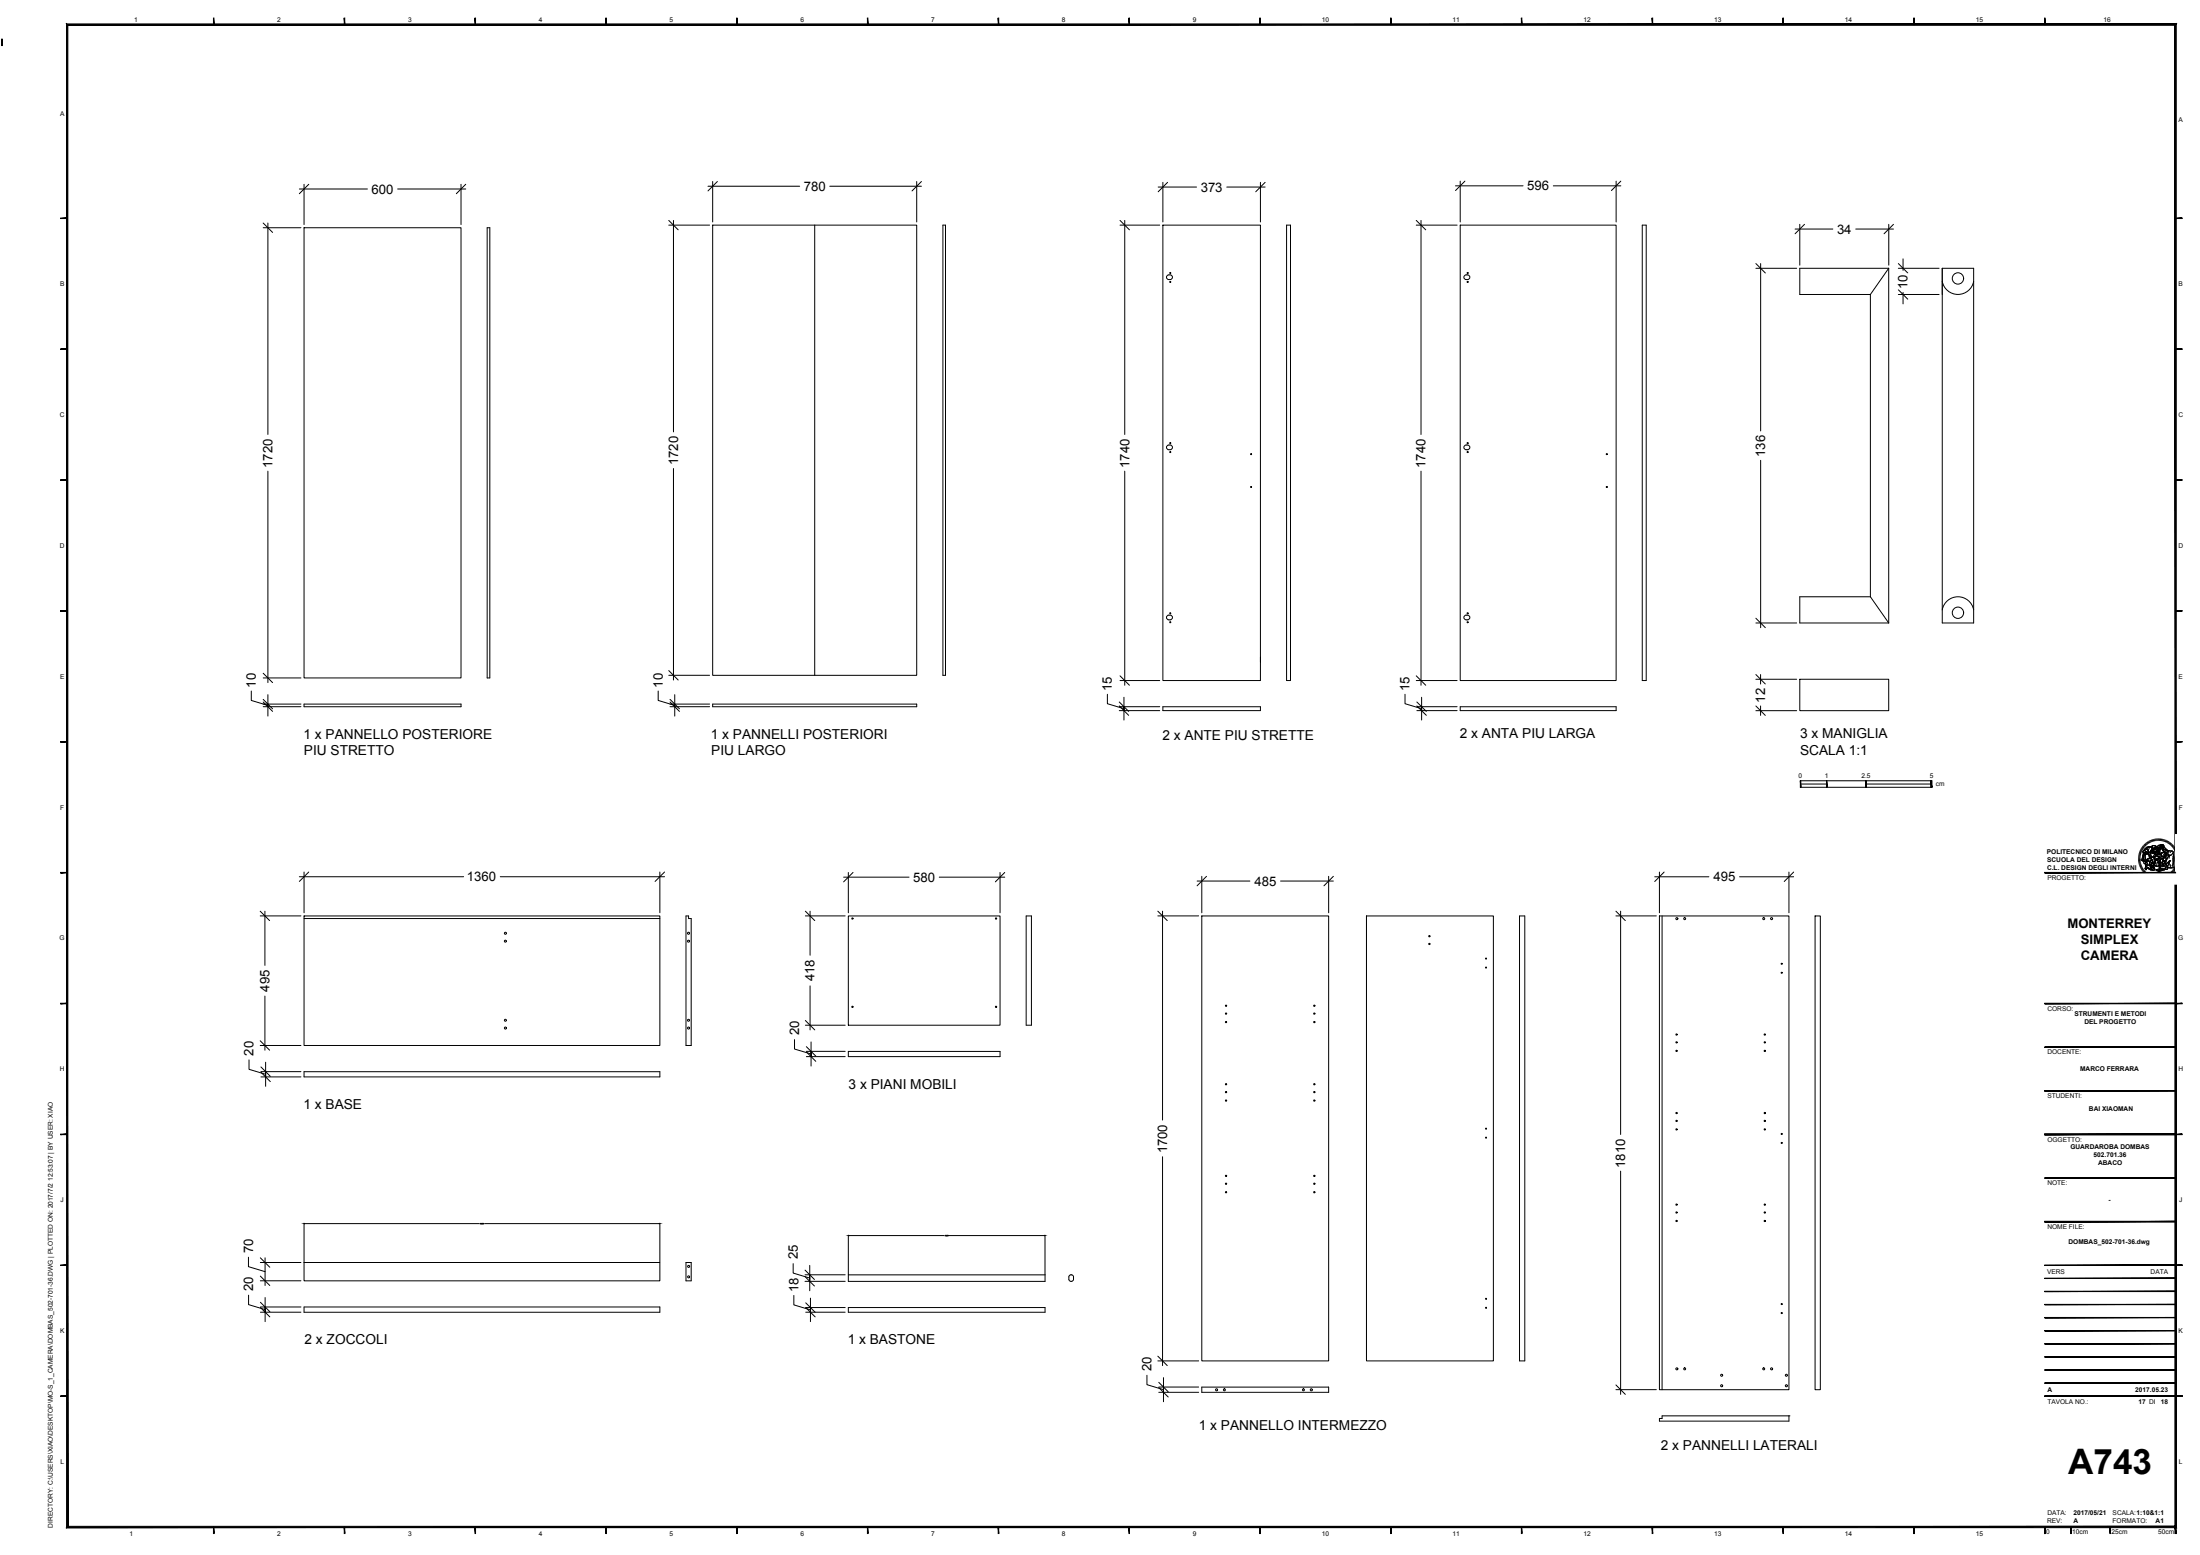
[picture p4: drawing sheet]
<svg xmlns="http://www.w3.org/2000/svg" width="841mm" height="594mm" viewBox="0 0 841 594" stroke-linecap="round" stroke-linejoin="round" font-family="sans-serif">
<!-- layer: A-ELEV-MBE -->
<g fill="none" stroke="#000" stroke-width=".38">
<path d="M116.2 87h60v172h-60zM186.2 87h1v172h-1zM272.4 86h78v172h-78zM311.5 86v172M360.5 86h.9v172h-.9zM444.5 86h37.3v174h-37.3zM491.8 86h1.5v174h-1.5zM558.2 86h59.6v174h-59.6zM627.8 86h1.5v174h-1.5zM446.2 105.3a1.11 1.11 0 0 1 1.6-.2 1.11 1.11 0 0 1 0 1.6 1.11 1.11 0 0 1-1.6-.1l-.3-.7zM559.9 105.3a1.11 1.11 0 0 1 1.6-.2 1.11 1.11 0 0 1 0 1.6 1.11 1.11 0 0 1-1.6-.1l-.3-.7zM715 112.5v115.5"/>
<path d="M722 102.5h-34v10h27M722 102.5v135.5M722 102.5l-7 10M742.5 107.5a6.1 6.1 0 0 0 6 5 6.1 6.1 0 0 0 6-5M742.5 102.5h12v135.5h-12zM446.2 170.3a1.11 1.11 0 0 1 1.6-.2 1.11 1.11 0 0 1 0 1.6 1.11 1.11 0 0 1-1.6-.1l-.3-.7zM559.9 170.3a1.11 1.11 0 0 1 1.6-.2 1.11 1.11 0 0 1 0 1.6 1.11 1.11 0 0 1-1.6-.1l-.3-.7zM446.2 235.3a1.11 1.11 0 0 1 1.6-.2 1.11 1.11 0 0 1 0 1.6 1.11 1.11 0 0 1-1.6-.2l-.3-.6zM559.9 235.3a1.11 1.11 0 0 1 1.6-.2 1.11 1.11 0 0 1 0 1.6 1.11 1.11 0 0 1-1.6-.2l-.3-.6zM715 228h-27v10h34M715 228l7 10M742.5 233a6.1 6.1 0 0 1 6-5 6.1 6.1 0 0 1 6 5"/>
<path d="M481.8 251v2M688 259.5h34v12h-34zM116.2 269h60v1h-60zM272.4 269h78v1h-78zM444.5 270h37.3v1.5h-37.3zM558.2 270h59.6v1.5h-59.6zM116.2 349.9h136.1v49.5h-136.1zM116.2 350.9h136.1M262.2 349.9h1v1h1v48.5h-2zM324.3 349.9h58v41.8h-58zM392.3 349.9h2v41.8h-2zM459.4 349.9h48.5v170h-48.5z"/>
<path d="M522.4 349.9h48.5v170h-48.5zM580.9 349.9h2v170h-2zM634.4 349.9h49.5v181h-49.5zM635.4 349.9v181M693.9 349.9h2v181h-2zM116.2 409.4h136.1v2h-136.1zM324.3 401.7h58v2h-58zM116.2 482.3h136.1v7h-136.1zM116.2 499.3h136.1v2h-136.1zM262.2 482.3h2v7h-2zM324.3 499.5h75.2v1.8h-75.2zM324.3 487.1h75.2v2.4h-75.2z"/>
<path d="M408.8 487.3l.8-.3 .6 .3 .2 1.4a.89 .89 0 0 1-.9 .9 .89 .89 0 0 1-.9-.9zM459.4 529.9h48.5v2h-48.5zM634.4 541.9h1v-1h48.5v2h-49.5zM683.9 540.9h.1"/>
<circle cx="447.4" cy="107.7" r=".2"/>
<circle cx="447.4" cy="104.3" r=".2"/>
<circle cx="561" cy="107.7" r=".2"/>
<circle cx="561" cy="104.3" r=".2"/>
<circle cx="748.5" cy="106.4" r="2.17"/>
<circle cx="447.4" cy="169.3" r=".2"/>
<circle cx="447.4" cy="172.7" r=".2"/>
<circle cx="478.3" cy="173.5" r=".2"/>
<circle cx="561" cy="169.3" r=".2"/>
<circle cx="561" cy="172.7" r=".2"/>
<circle cx="614.2" cy="173.5" r=".2"/>
<circle cx="478.3" cy="186.1" r=".2"/>
<circle cx="614.2" cy="186.1" r=".2"/>
<circle cx="447.4" cy="234.3" r=".2"/>
<circle cx="447.4" cy="237.7" r=".2"/>
<circle cx="561" cy="234.3" r=".2"/>
<circle cx="561" cy="237.7" r=".2"/>
<circle cx="748.5" cy="234.1" r="2.17"/>
<circle cx="193.2" cy="359.6" r=".38"/>
<circle cx="193.2" cy="356.5" r=".39"/>
<circle cx="263.2" cy="359.6" r=".38"/>
<circle cx="263.2" cy="356.5" r=".39"/>
<circle cx="325.9" cy="350.9" r=".24"/>
<circle cx="380.8" cy="350.9" r=".24"/>
<circle cx="546.4" cy="357.7" r=".24"/>
<circle cx="641" cy="351" r=".39"/>
<circle cx="644" cy="351" r=".37"/>
<circle cx="674.2" cy="351" r=".38"/>
<circle cx="677.2" cy="351" r=".39"/>
<circle cx="546.4" cy="360.6" r=".24"/>
<circle cx="568.1" cy="366.2" r=".2"/>
<circle cx="568.1" cy="369.7" r=".2"/>
<circle cx="681.1" cy="368.2" r=".2"/>
<circle cx="681.1" cy="371.6" r=".2"/>
<circle cx="193.2" cy="389.8" r=".38"/>
<circle cx="193.2" cy="392.8" r=".39"/>
<circle cx="263.2" cy="389.8" r=".38"/>
<circle cx="263.2" cy="392.8" r=".39"/>
<circle cx="325.9" cy="384.7" r=".24"/>
<circle cx="380.8" cy="384.7" r=".24"/>
<circle cx="468.7" cy="390.5" r=".24"/>
<circle cx="468.7" cy="384.2" r=".24"/>
<circle cx="468.7" cy="387.2" r=".24"/>
<circle cx="502.4" cy="387.2" r=".24"/>
<circle cx="502.4" cy="384.2" r=".24"/>
<circle cx="502.4" cy="390.5" r=".24"/>
<circle cx="640.9" cy="398.2" r=".24"/>
<circle cx="640.9" cy="395.2" r=".24"/>
<circle cx="674.6" cy="395.2" r=".24"/>
<circle cx="674.6" cy="398.2" r=".24"/>
<circle cx="468.7" cy="417.2" r=".24"/>
<circle cx="468.7" cy="414.2" r=".24"/>
<circle cx="502.4" cy="417.2" r=".24"/>
<circle cx="502.4" cy="414.2" r=".24"/>
<circle cx="640.9" cy="401.5" r=".24"/>
<circle cx="674.6" cy="401.5" r=".24"/>
<circle cx="468.7" cy="420.5" r=".24"/>
<circle cx="502.4" cy="420.5" r=".24"/>
<circle cx="568.1" cy="431.2" r=".2"/>
<circle cx="568.1" cy="434.6" r=".2"/>
<circle cx="640.9" cy="425.2" r=".24"/>
<circle cx="640.9" cy="428.2" r=".24"/>
<circle cx="640.9" cy="431.5" r=".24"/>
<circle cx="674.6" cy="428.2" r=".24"/>
<circle cx="674.6" cy="431.5" r=".24"/>
<circle cx="674.6" cy="425.2" r=".24"/>
<circle cx="681.1" cy="433.2" r=".2"/>
<circle cx="681.1" cy="436.6" r=".2"/>
<circle cx="468.7" cy="449.2" r=".24"/>
<circle cx="468.7" cy="452.2" r=".24"/>
<circle cx="468.7" cy="455.5" r=".24"/>
<circle cx="502.4" cy="449.2" r=".24"/>
<circle cx="502.4" cy="452.2" r=".24"/>
<circle cx="502.4" cy="455.5" r=".24"/>
<circle cx="640.9" cy="460.2" r=".24"/>
<circle cx="640.9" cy="466.5" r=".24"/>
<circle cx="640.9" cy="463.2" r=".24"/>
<circle cx="674.6" cy="460.2" r=".24"/>
<circle cx="674.6" cy="463.2" r=".24"/>
<circle cx="674.6" cy="466.5" r=".24"/>
<circle cx="263.2" cy="483.8" r=".39"/>
<circle cx="263.2" cy="487.8" r=".39"/>
<circle cx="568.1" cy="499.6" r=".2"/>
<circle cx="568.1" cy="496.2" r=".2"/>
<circle cx="681.1" cy="498.2" r=".2"/>
<circle cx="681.1" cy="501.6" r=".2"/>
<circle cx="465.1" cy="531" r=".39"/>
<circle cx="468.1" cy="531" r=".37"/>
<circle cx="498.3" cy="531" r=".38"/>
<circle cx="501.3" cy="531" r=".39"/>
<circle cx="641" cy="523" r=".39"/>
<circle cx="644" cy="523" r=".37"/>
<circle cx="658.2" cy="529.4" r=".39"/>
<circle cx="658.2" cy="525.4" r=".39"/>
<circle cx="674.2" cy="523" r=".38"/>
<circle cx="677.2" cy="523" r=".39"/>
<circle cx="682.9" cy="529.4" r=".39"/>
<circle cx="682.9" cy="525.4" r=".39"/>
</g>
<!-- layer: G-ANNO-TTLB -->
<g fill="#000" stroke="#000" stroke-width=".38">
<path d="M.7 14.9l.1 2.5zM.7 14.9l.1 2.5z"/>
<path d="M25.4 9.2l.5 573.9v-573.4zM25.4 9.2l.5 573.9-.5 .5zM25.9 583.1l-.5 .5 806-.5zM25.4 583.6l806-.5 .5 .5zM831.4 9.7v573.4l.5 .5zM831.4 9.7l.5-.5v574.4zM25.9 9.7h805.5l.5-.5zM25.4 9.2h806.5l-806 .5z"/>
<path d="M81.6 6.9l.2 2.5zM81.6 6.9l.2 2.5z"/>
<path d="M131.6 6.9l.2 2.5zM131.6 6.9l.2 2.5z"/>
<path d="M181.6 6.9l.2 2.5zM181.6 6.9l.2 2.5z"/>
<path d="M231.6 6.9l.2 2.5zM231.6 6.9l.2 2.5z"/>
<path d="M281.6 6.9l.2 2.5zM281.6 6.9l.2 2.5z"/>
<path d="M331.6 6.9l.2 2.5zM331.6 6.9l.2 2.5z"/>
<path d="M381.6 6.9l.2 2.5zM381.6 6.9l.2 2.5z"/>
<path d="M431.6 6.9l.2 2.5zM431.6 6.9l.2 2.5z"/>
<path d="M481.6 6.9l.2 2.5zM481.6 6.9l.2 2.5z"/>
<path d="M531.6 6.9l.2 2.5zM531.6 6.9l.2 2.5z"/>
<path d="M581.6 6.9l.2 2.5zM581.6 6.9l.2 2.5z"/>
<path d="M631.6 6.9l.2 2.5zM631.6 6.9l.2 2.5z"/>
<path d="M681.6 6.9l.2 2.5zM681.6 6.9l.2 2.5z"/>
<path d="M731.6 6.9l.2 2.5zM731.6 6.9l.2 2.5z"/>
<path d="M781.6 6.9l.2 2.5zM781.6 6.9l.2 2.5z"/>
<path d="M23.2 83.5l2.5-.2zM23.2 83.3h2.5z"/>
<path d="M831.7 83.5l2.5-.2zM831.7 83.3h2.5z"/>
<path d="M23.2 133.5l2.5-.2zM23.2 133.3h2.5z"/>
<path d="M831.7 133.5l2.5-.2zM831.7 133.3h2.5z"/>
<path d="M23.2 183.5l2.5-.2zM23.2 183.3h2.5z"/>
<path d="M831.7 183.5l2.5-.2zM831.7 183.3h2.5z"/>
<path d="M23.2 233.5l2.5-.2zM23.2 233.3h2.5z"/>
<path d="M831.7 233.5l2.5-.2zM831.7 233.3h2.5z"/>
<path d="M23.2 283.5l2.5-.2zM23.2 283.3h2.5z"/>
<path d="M698.2 298.3l.2 2.5zM698.2 298.3l.2 2.5z"/>
<path d="M713.2 298.3l.2 2.5zM713.2 298.3l.2 2.5z"/>
<path d="M738.1 298.3l.5 2.5v-2.5zM738.1 298.3l.5 2.5h-.5z"/>
<path d="M831.7 283.5l2.5-.2zM831.7 283.3h2.5z"/>
<path d="M688.2 298.3l.2 2.5zM688.2 298.3l.2 2.5z"/>
<path d="M23.2 333.5l2.5-.2zM23.2 333.3h2.5z"/>
<path d="M781.7 333.5l50-.2zM781.7 333.3h50z"/>
<path d="M831.7 333.5l2.5-.2zM831.7 333.3h2.5z"/>
<path d="M23.2 383.5l2.5-.2zM23.2 383.3h2.5z"/>
<path d="M781.7 383.5l50-.2zM781.7 383.3h50z"/>
<path d="M831.7 383.5l2.5-.2zM831.7 383.3h2.5z"/>
<path d="M781.7 416.6h50zM781.7 416.8l50-.2z"/>
<path d="M781.7 400.1l50-.1zM781.7 400h50z"/>
<path d="M781.7 416.8l50-.2zM781.7 416.6h50z"/>
<path d="M23.2 433.5l2.5-.2zM23.2 433.3h2.5z"/>
<path d="M781.7 433.3h50zM781.7 433.5l50-.2z"/>
<path d="M781.7 433.3h50zM781.7 433.5l50-.2z"/>
<path d="M781.7 433.3h50zM781.7 433.5l50-.2z"/>
<path d="M781.7 433.3h50zM781.7 433.5l50-.2z"/>
<path d="M831.7 433.5l2.5-.2zM831.7 433.3h2.5z"/>
<path d="M781.7 450h50zM781.7 450.1l50-.1z"/>
<path d="M781.7 466.6h50zM781.7 466.8l50-.2z"/>
<path d="M781.7 466.6h50zM781.7 466.8l50-.2z"/>
<path d="M23.2 483.5l2.5-.2zM23.2 483.3h2.5z"/>
<path d="M781.7 498.3h50zM781.7 498.4l50-.1z"/>
<path d="M781.7 493.3h50zM781.7 493.4l50-.1z"/>
<path d="M781.7 488.3h50zM781.7 488.4l50-.1z"/>
<path d="M781.7 483.3h50zM781.7 483.5l50-.2z"/>
<path d="M831.7 483.5l2.5-.2zM831.7 483.3h2.5z"/>
<path d="M831.7 483.5l2.5-.2zM831.7 483.3h2.5z"/>
<path d="M781.7 518.3h50zM781.7 518.4l50-.1z"/>
<path d="M781.7 513.3h50zM781.7 513.4l50-.1z"/>
<path d="M781.7 508.3h50zM781.7 508.5l50-.2z"/>
<path d="M781.7 503.3h50zM781.7 503.5l50-.2z"/>
<path d="M23.2 533.5l2.5-.2zM23.2 533.3h2.5z"/>
<path d="M781.7 533.3h50zM781.7 533.5l50-.2z"/>
<path d="M781.7 533.3h50zM781.7 533.5l50-.2z"/>
<path d="M781.7 528.3h50zM781.7 528.5l50-.2z"/>
<path d="M781.7 523.3h50zM781.7 523.4l50-.1z"/>
<path d="M831.7 533.5l2.5-.2zM831.7 533.3h2.5z"/>
<path d="M831.7 533.5l2.5-.2zM831.7 533.3h2.5z"/>
<path d="M831.7 533.5l2.5-.2zM831.7 533.3h2.5z"/>
<path d="M831.7 533.5l2.5-.2zM831.7 533.3h2.5z"/>
<path d="M81.6 583.4l.2 2.5zM81.6 583.4l.2 2.5z"/>
<path d="M131.6 583.4l.2 2.5zM131.6 583.4l.2 2.5z"/>
<path d="M181.6 583.4l.2 2.5zM181.6 583.4l.2 2.5z"/>
<path d="M231.6 583.4l.2 2.5zM231.6 583.4l.2 2.5z"/>
<path d="M281.6 583.4l.2 2.5zM281.6 583.4l.2 2.5z"/>
<path d="M331.6 583.4l.2 2.5zM331.6 583.4l.2 2.5z"/>
<path d="M381.6 583.4l.2 2.5zM381.6 583.4l.2 2.5z"/>
<path d="M431.6 583.4l.2 2.5zM431.6 583.4l.2 2.5z"/>
<path d="M481.6 583.4l.2 2.5zM481.6 583.4l.2 2.5z"/>
<path d="M531.6 583.4l.2 2.5zM531.6 583.4l.2 2.5z"/>
<path d="M581.6 583.4l.2 2.5zM581.6 583.4l.2 2.5z"/>
<path d="M631.6 583.4l.2 2.5zM631.6 583.4l.2 2.5z"/>
<path d="M681.6 583.4l.2 2.5zM681.6 583.4l.2 2.5z"/>
<path d="M717.2 583.3h60zM717.2 583.5l60-.2z"/>
<path d="M731.6 583.4l.2 2.5zM731.6 583.4l.2 2.5z"/>
<path d="M781.6 583.4l.2 2.5zM781.6 583.4l.2 2.5z"/>
<path d="M781.6 583.4l.2 2.5zM781.6 583.4l.2 2.5z"/>
<path d="M791.6 583.4l.2 2.5zM791.6 583.4l.2 2.5z"/>
<path d="M806.6 583.4l.2 2.5zM806.6 583.4l.2 2.5z"/>
<path d="M831.5 583.4l.4 2.5v-2.5zM831.5 583.4l.4 2.5h-.4z"/>
</g>
<!-- layer: A-ANNO-DIMS -->
<g fill="none" stroke="#000" stroke-width=".38">
<path d="M114.4 72.2h26.1M116.2 70.4v15.4M152 72.2h26M176.2 70.4v15.4M270.6 71.1h35.1M272.4 69.3v15.5M317.2 71.1h35M350.4 69.3v15.5M442.8 71.5h14.6M444.5 69.7v15.1M469 71.5h14.6M481.8 69.7v15.1"/>
<path d="M556.4 71h25.8M558.2 69.2v15.6M593.8 71h25.8M617.8 69.2v15.6M100.6 87h14.4M102.4 85.2v80.8M255.7 86h15.6M257.5 84.2v80.8M428.2 86h15.1M430 84.2v81.8M541.4 86h15.6M543.2 84.2v81.8"/>
<path d="M686.2 87.5h14.5M688 85.7v15.6M709.4 87.5h14.4M722 85.7v15.6M727.5 98.9v4.4M671.2 102.5h15.6M673.1 100.7v63.9M725.7 102.5h15.6M725.7 112.5h15.6M727.5 111.7v4.4M257.5 179v80.8M673.1 175.9v63.9"/>
<path d="M102.4 180v80.8M430 180v81.8M543.2 180v81.8M671.2 238h15.6M100.6 259h14.4M255.7 258h15.6M428.2 260h15.1M541.4 260h15.6M671.2 259.5h15.6M673 257.7v3.6M96.1 264v3.6l6.3 1.9M100.6 269h14.4"/>
<path d="M100.6 270h14.4M102.4 269v1v-1M102.4 265.4v3.6M102.4 270v3.6M251.6 264v3.6l6.3 1.9M256.1 269h15.2M256.1 270h15.2M257.9 269v1v-1M257.9 265.4v3.6M257.9 270v3.6M423.3 265.2v3.6l6.4 1.9M427.9 270h15.4"/>
<path d="M427.9 271.5h15.4M429.7 270v1.5v-1.5M429.7 266.4v3.6M429.7 271.5v3.6M537.1 265.2v3.6l6.4 1.9M541.6 270h15.4M541.6 271.5h15.4M543.5 270v1.5v-1.5M543.5 266.4v3.6M543.5 271.5v3.6M671.2 271.5h15.6M673 269.7v3.6"/>
<path d="M114.4 334.9h62.8M116.2 333.1v15.6M191.2 334.9h62.8M252.3 333.1v15.6M322.5 335.1h25M324.3 333.3v15.4M359.1 335.1h25M382.3 333.3v15.4M457.6 336.6h20.2M459.4 334.8v13.9M489.5 336.6h20.2M507.9 334.8v13.9"/>
<path d="M632.6 335h20.7M634.4 333.2v15.5M665 335h20.7M683.9 333.2v15.5M99.5 349.9h15.5M101.3 348.1v20.7M307.9 349.9h15.2M309.7 348.1v16.8M442.6 349.9h15.6M444.4 348.1v79.8M617.7 349.9h15.5M619.5 348.1v85.3"/>
<path d="M309.7 376.6v16.9M99.5 399.4h15.5M101.3 380.5v20.7M303.7 397.2v3.6l6.4 1.9M307.9 391.7h15.2M310.1 398.1v3.6M95.2 404.9v3.6l6.3 1.9M99.7 409.4h15.3M99.7 411.4h15.3M101.5 409.4v2v-2M101.5 405.8v3.6M101.5 411.4v3.6"/>
<path d="M308.3 401.7h14.8M308.3 403.7h14.8M310.1 401.7v2v-2M310.1 403.7v3.6M444.4 441.9v79.8M619.5 447.4v85.3M95 480.3v3.6l6.3 1.9M95 494.8v3.6l6.4 1.9M99.5 482.3h15.5M99.5 489.3h15.5M99.6 499.3h15.4M101.3 480.5v10.6"/>
<path d="M101.4 499.3v2v-2M101.4 495.7v3.6M303.2 482.8v3.6l6.3 1.9M303.5 494.9v3.6l6.3 1.9M307.7 487h15.4M307.7 489.5h15.4M308 499.5h15.1M309.5 487v2.5v-2.5M309.5 483.4v3.6M309.5 489.5v3.6M309.8 499.5v1.8v-1.8M309.8 495.9v3.6"/>
<path d="M99.6 501.3h15.4M101.4 501.3v3.6M308 501.3h15.1M309.8 501.3v3.6M442.6 519.9h15.6M438.5 525.4v3.6l6.3 1.9M443 529.9h15.2M443 531.9h15.2M444.8 529.9v2v-2M444.8 526.3v3.6M444.8 531.9v3.6M617.7 530.9h15.5"/>
</g>
<!-- layer: 0 -->
<g fill="none" stroke="#000" stroke-width=".38">
<path d="M118 70.4l-3.6 3.6M178 70.4l-3.6 3.6M274.2 69.3l-3.6 3.6M352.2 69.3l-3.6 3.6M446.3 69.7l-3.5 3.6M483.6 69.7l-3.6 3.6M560 69.2l-3.6 3.6M619.6 69.2l-3.6 3.6M100.6 85.2l3.6 3.6M255.7 84.2l3.6 3.6M428.2 84.2l3.6 3.6M541.4 84.2l3.6 3.6"/>
<path d="M689.8 85.7l-3.6 3.6M723.8 85.7l-3.6 3.6M671.2 100.7l3.7 3.6M725.7 110.7l3.6 3.6M725.7 100.7l3.6 3.6M671.2 236.2l3.7 3.6M100.6 257.2l3.6 3.6M255.7 256.2l3.6 3.6M428.2 258.2l3.6 3.6M541.4 258.2l3.6 3.6M671.2 257.7l3.6 3.6M100.6 267.2l3.6 3.6"/>
<path d="M100.6 268.2l3.6 3.6M256.1 267.2l3.6 3.6M256.1 268.2l3.6 3.6M427.9 268.2l3.6 3.6M427.9 269.7l3.6 3.6M541.6 268.2l3.7 3.6M541.6 269.7l3.7 3.6M671.2 269.7l3.6 3.6M118 333.1l-3.6 3.6M254 333.1l-3.6 3.6M326.1 333.3l-3.6 3.6M384.1 333.3l-3.6 3.6"/>
<path d="M461.2 334.8l-3.6 3.6M509.7 334.8l-3.6 3.6M636.2 333.2l-3.6 3.6M685.7 333.2l-3.6 3.6M99.5 348.1l3.6 3.6M307.9 348.1l3.6 3.6M442.6 348.1l3.6 3.6M617.7 348.1l3.6 3.6M99.5 397.6l3.6 3.6M307.9 389.9l3.6 3.6M308.3 399.9l3.6 3.6M99.7 407.6l3.6 3.6"/>
<path d="M99.7 409.6l3.6 3.6M308.3 401.9l3.6 3.6M99.5 480.5l3.6 3.6M99.5 487.5l3.6 3.6M99.6 497.5l3.6 3.6M99.6 499.5l3.6 3.6M307.7 485.2l3.6 3.6M307.7 487.7l3.6 3.6M308 497.7l3.6 3.6M308 499.5l3.6 3.6M442.6 518.1l3.6 3.6M443 528.1l3.6 3.6"/>
<path d="M443 530.1l3.6 3.6M617.7 529.1l3.6 3.6"/>
</g>
<!-- layer: A-ANNO-DIMS -->
<g fill="#fff" stroke="#fff" stroke-width=".38">
<path d="M141.9 70v4.4l8.7-4.4zM141.9 74.4l8.7-4.4v4.4z"/>
<path d="M100.2 167.4v11.2h4.4zM100.2 167.4h4.4v11.2z"/>
<path d="M93.9 257v5.6h4.4zM93.9 257h4.4v5.6z"/>
<path d="M307.1 69v4.3l8.7-4.3zM307.1 73.3l8.7-4.3v4.3z"/>
<path d="M255.3 166.4v11.2h4.4zM255.3 166.4h4.4v11.2z"/>
<path d="M249.4 257v5.6h4.4zM249.4 257h4.4v5.6z"/>
<path d="M458.9 69.3v4.4l8.6-4.4zM458.9 73.7l8.6-4.4v4.4z"/>
<path d="M427.8 167.4v11.2h4.4zM427.8 167.4h4.4v11.2z"/>
<path d="M654.7 332.8v4.4l8.9-4.4zM654.7 337.2l8.9-4.4v4.4z"/>
<path d="M617.3 434.9v11.1h4.4zM617.3 434.9h4.4v11.1z"/>
<path d="M178.7 332.7v4.4l11.1-4.4zM178.7 337.1l11.1-4.4v4.4z"/>
<path d="M99.1 370.3v8.8h4.4zM99.1 370.3h4.4v8.8z"/>
<path d="M93 397.6v5.9h4.4zM93 397.6h4.4v5.9z"/>
<path d="M92.8 487.5v5.9h4.4zM92.8 487.5h4.4v5.9z"/>
<path d="M92.8 473v5.9h4.4zM92.8 473h4.4v5.9z"/>
<path d="M349 332.9v4.4l8.6-4.4zM349 337.3l8.6-4.4v4.4z"/>
<path d="M307.5 366.4v8.8h4.4zM307.5 366.4h4.4v8.8z"/>
<path d="M301.5 389.8v5.9h4.4zM301.5 389.8h4.4v5.9z"/>
<path d="M301 475.4v5.9h4.4zM301 475.4h4.4v5.9z"/>
<path d="M301.3 487.9v5.6h4.4zM301.3 487.9h4.4v5.6z"/>
<path d="M479.3 334.4v4.4l8.8-4.4zM479.3 338.8l8.8-4.4v4.4z"/>
<path d="M442.2 429.4v11.1h4.4zM442.2 429.4h4.4v11.1z"/>
<path d="M436.3 518v6h4.3zM436.3 518h4.3v6z"/>
<path d="M421.1 258.2v5.6h4.4zM421.1 258.2h4.4v5.6z"/>
<path d="M583.7 68.8v4.4l8.7-4.4zM583.7 73.2l8.7-4.4v4.4z"/>
<path d="M541 167.4v11.2h4.4zM541 167.4h4.4v11.2z"/>
<path d="M534.9 258.2v5.6h4.4zM534.9 258.2h4.4v5.6z"/>
<path d="M702.1 85.3v4.4l5.9-4.4zM702.1 89.7l5.9-4.4v4.4z"/>
<path d="M670.9 166.1v8.3h4.3zM670.9 166.1h4.3v8.3z"/>
<path d="M670.9 262.8v5.5h4.3zM670.9 262.8h4.3v5.5z"/>
<path d="M725.3 104.7v5.6h4.4zM725.3 104.7h4.4v5.6z"/>
</g>
<!-- layer: A-SECT-MCUT -->
<g fill="none" stroke="#000" stroke-width=".38">
<path d="M116.2 467.3v15M116.4 467.5h67.1M183.6 467.4v.2M183.7 467.4v.1M184 467.4l-.1 .1M184.2 467.6h.1M185 467.5h67.1M252.3 467.3v15M324.3 471.9v15.1M324.5 472h36.7M361.3 472v.2M361.6 472l-.2 .1"/>
<path d="M361.6 472l.1 .2M361.8 472.1h.1M362.6 472h36.7M399.5 471.9v15.1"/>
<circle cx="184.1" cy="467.5" r=".08"/>
<circle cx="184.4" cy="467.5" r=".08"/>
<circle cx="184.5" cy="467.5" r=".08"/>
<circle cx="184.7" cy="467.5" r=".08"/>
<circle cx="184.9" cy="467.5" r=".08"/>
<circle cx="361.9" cy="472" r=".08"/>
<circle cx="362.1" cy="472" r=".08"/>
<circle cx="362.3" cy="472" r=".08"/>
<circle cx="362.5" cy="472" r=".08"/>
</g>
<path d="M116.2 467.5h.2zM252.1 467.5h.2z" fill="#000" stroke="#000" stroke-width=".38"/>
<g fill="#fff" stroke="#fff" stroke-width=".38">
<path d="M183.5 467.4v.2l1.4-.2zM183.5 467.6l1.4-.2v.2z"/>
<path d="M361.3 471.9v.3l1.2-.3zM361.3 472.2l1.2-.3v.3z"/>
</g>
<!-- layer: G-ANNO-LOGO -->
<g fill="none" stroke="#000" stroke-width=".38">
<path d="M817.5 327.7l.6 .1M817.5 328.1h.6M817.5 327.3l.7 .1M817.5 327l.7 .1M817.6 326.7l.7 .1M817.7 326.3l.6 .2M817.8 326l.6 .1M817.9 325.6l.6 .2M818 325.3l.6 .2M818.1 324.9l.7 .3M818.1 328.4h-.6M818.2 328.7l-.7 .1"/>
<path d="M818.2 329l-.7 .1M818.2 329.4l-.6 .1M818.3 324.6l.6 .3M818.3 329.7l-.6 .1M818.4 330l-.7 .2M818.5 324.3l.6 .3M818.5 330.3l-.7 .2M818.6 330.6l-.6 .3M818.6 324l.6 .4M818.7 330.9l-.6 .3M818.8 328.8l.4 .1M818.8 323.7l.6 .4"/>
<path d="M818.9 331.2l-.6 .3M819 331.5l-.6 .3M819.1 323.4l.5 .4M819.2 331.8l-.6 .3M819.2 328.9l.7 .2M819.3 328.9l.6 .2M819.3 328.7l-.1 .2M819.3 323.1l.5 .5M819.4 325.7v.4M819.4 325.7h.1M819.4 332l-.6 .4M819.4 326.1l-.4 1.6-.5 .7 .3 .3"/>
<path d="M819.4 326.1l.1 .1M819.5 322.9l.5 .4M819.5 326.2h.1M819.5 326.2l-.7 2.6M819.5 326.2h.3M819.6 332.3l-.6 .4M819.7 322.6l.5 .5M819.7 332.6l-.5 .4M819.8 326.2l-.3 .6-.2 2.1M819.8 326.2l-.6 2.5M819.8 326.2h.1M819.8 326.2l.4 .1"/>
<path d="M819.9 329.1h.2M819.9 329.1l-.4 .6 .5 .1M820 328.7l.1 .4M820 324.5l-.8 .8 .2 .4M820 328.7l-.1 .4M820 332.8l-.5 .5M820 324.5h.1M820 324.5l.2 .8 1 .4M820 329.8h.1M820 328.5v.2M820 326.9v1.6M820 329.8l.2 .4"/>
<path d="M820 328.4v.7M820 322.4l.5 .5M820.1 329.1l.4 .2M820.1 329.1h.1M820.2 330.2l.1 .6M820.2 330.2l.7 .3 .9-.1M820.2 330.2h.1M820.2 333l-.5 .5M820.2 326.3l-.2 .6M820.2 326.3h.1M820.2 332.2l.2 .1M820.2 332.2l.1 .1"/>
<path d="M820.3 322.1l.4 .6M820.3 330.9l-.3 .8 .2 .5M820.3 330.9l2.2 1.2M820.3 330.8v.1M820.3 332.3h.1M820.4 331.9v.1M820.4 332v.3M820.4 333.3l-.4 .5M820.4 331.8h.1a1.08 1.08 0 0 1 1.4 .4l1 .3M820.4 331.8v.2M820.4 331.8v.1M820.5 329.3l.2 .3"/>
<path d="M820.5 329.3h.1M820.6 321.9l.4 .6M820.7 329.6l-.7 .2M820.7 329.6l.5 .5M820.7 333.5l-.4 .5M820.9 328.9h.1M820.9 328.9l-.4 .4M820.9 321.7l.3 .6M820.9 333.7l-.4 .5M821.1 328.6v.1M821.1 328.7l-.2 .2M821.1 328.7l.8 .7"/>
<path d="M821.1 328.7h.1M821.2 321.5l.3 .6M821.2 325.7l-.5 .3-1.3-.3M821.2 333.9l-.4 .5M821.2 325.7h.1M821.3 325.6l.1 .6M821.3 325.6l-.1 .1M821.3 325.6h.1M821.3 324.9h.1M821.3 324.9v.7M821.4 326.2l.6 1.2-.1 .5M821.4 326.2l-1.2 .1"/>
<path d="M821.4 326.2h.1M821.5 334.1l-.4 .5M821.5 326.6l.2 1.4M821.5 321.4l.3 .6M821.7 323.9l-.4 1M821.8 334.2l-.4 .6M821.8 321.2l.3 .6M821.8 330.4l.4 1M821.8 330.4h.1M821.9 329.4l-.1 1M821.9 327.9l-1.2 .4 .2 .6M821.9 327.9h.1"/>
<path d="M822 325.5l.4 1.7 .5 .3M822 323.5l-1.4 .2-.6 .8M822 323.5l-.9 .3a.57 .57 0 0 0-.4 .6 .57 .57 0 0 0 .6 .5M822 323.5l.4 .1M822 323.5h.1M822 334.4l-.3 .6M822.1 321l.3 .7M822.2 331.4h.1M822.2 325.4h.1M822.2 325.4l-.2 .1M822.3 325.4v.2M822.3 325.6l.8 .4"/>
<path d="M822.3 334.5l-.2 .6M822.4 328.6l.6 .4-.4 .7M822.4 328.6l-.5 .8M822.4 323.6l.3 .3M822.4 323.6h.1M822.4 327.6l-.1 .4-.4-.1M822.4 327.6h.1M822.4 331.1l-.2 .3M822.4 331.1h.1M822.5 332.1l.4 .2M822.5 323.4l-.1 .2M822.5 320.9l.2 .6"/>
<path d="M822.5 332.1h.1M822.5 331l.2 .5-.3-.4M822.5 331h.1M822.5 323.4h.1M822.5 331l.3 .4M822.6 329.7l.4 .1M822.6 329.7l-.3 .7 .6 .4M822.6 324.6l-.6 .9M822.6 334.6l-.2 .6M822.7 323.9l-.1 .7M822.7 323.9h.1M822.7 323.9l.3 .2"/>
<path d="M822.8 320.8l.2 .6M822.8 331.1l.1 .2M822.8 331v.1M822.8 331l.3 .1M822.9 327.5l-.5 .1M822.9 323.2l-.4 .2M822.9 327.5h.1M822.9 327.5l.6 .2M822.9 330.8l.2 .2M822.9 331.3l-.1 .1M822.9 334.7l-.2 .7M823 325.1l-.8 .3"/>
<path d="M823 325.1h.1M823 325.1l.3 .2M823 329.8h.1M823 329.8l.3 1M823.1 326h.1M823.1 331v.1M823.1 324.8h.1M823.1 324.8l-.1 .3M823.1 324.8l-.3 .2M823.1 328.4l-.7 .2M823.1 320.7l.2 .7M823.2 324.5l-.6 .1"/>
<path d="M823.2 324.5l.4 .2M823.2 324.5h.1M823.2 324.5l-.1 .3M823.2 325.5h.1M823.3 325.4l-.4 .1 .2 .5M823.3 334.8l-.2 .7M823.3 325.4h.1M823.3 325.3h.1M823.3 328l.7 .6M823.3 324.1h-.3M823.3 330.8l.2 .6M823.4 325.4h.1"/>
<path d="M823.4 325.4l-.1 .1M823.4 328.5l.2 .9M823.5 323.1l-.6 .1M823.5 323.1l.5 .1M823.5 325.4h.4l-.3 .6h-.5M823.5 327.7h.1M823.5 327.7l.1 .3M823.5 327.7l.4 .7M823.5 320.6l.1 .7M823.5 331.5l-.3 .4-.6 .2M823.5 331.5l.2 .7M823.5 330.3l.8 .7"/>
<path d="M823.5 324l-.2 .1M823.6 329.4h.1M823.6 329.4l-.6 .4M823.6 334.9l-.2 .7M823.6 328h.1M823.6 324.6v.1M823.7 324.4l.1 .1M823.7 332.2l-.8 .3M823.7 324.5l-.1 .2M823.7 324.6h-.1M823.7 328l.2 .4M823.7 328.1l.2 .3"/>
<path d="M823.8 327.2l-.3 .3 .1 .5M823.8 327.2l-.3 .5M823.8 324.5l-.1 .1M823.8 324l.2 .1M823.8 329.7l-.3 .6 .4 .4M823.8 329.7h.1M823.8 326.3l.2 .2M823.8 326.3l-.4 .5-.1 .8M823.8 329.7l-.6 .8M823.8 329.7v1M823.8 323.7l-.3 .3M823.8 323.7h.1"/>
<path d="M823.8 320.5l.1 .7M823.8 323.7l.2 .1M823.9 330.7l.4 .3M823.9 323.7h.1M823.9 324.1h-.1M823.9 324.4l-.1 .1M823.9 324.4h.1M823.9 335l-.1 .6M823.9 328.4l.1 .2M823.9 323.7l.1 .1M823.9 328.4h.1M823.9 328.4l.1 .3"/>
<path d="M823.9 328.3l.3 .3M823.9 329.2l-.1 .5M824 325.9l-.2 .4M824 327.1l-.2 .1M824 328.6l.5 .1M824 323.2l.3 .2M824 323.8l.2 .1M824 328.6v.2M824 328.7v.1M824 328.7l-.2 1M824 326.5l.5 .1M824 325.7v.2"/>
<path d="M824 324.4l-.3 .1M824 324.4h-.1M824 328.8h.1M824 328.8l-.4 .6M824 327l.9 .2M824 327l-.7 .6M824 328.5v.1M824.1 328.4l.1 .2M824.1 327l-.1 .1M824.1 327l.6 .1M824.1 325.2l-.1 .5M824.2 324.2l.2 .1"/>
<path d="M824.2 325.2l-.2 .5M824.2 327l-.4 .2M824.2 327l.5 .1M824.2 328.6l.3 .1M824.2 320.5l.1 .7M824.2 328.6h.4M824.2 323.9h.1M824.2 323.9l-.2 .5M824.2 335l-.1 .7M824.3 324.2h-.1M824.3 332.3h.1M824.3 325l-.2 .2"/>
<path d="M824.3 325.1l-.1 .1M824.3 332.3v.3l1.1 .3M824.3 332.3l1.1 .3M824.3 331h.1M824.3 323.4l.1 .4M824.4 324.3l.4 .3 .4-.2M824.4 325.3l.2 .6M824.4 328.2l-.5 .2M824.4 323.8l-.2 .1M824.4 328.2l-.5 .1M824.5 320.4l.1 .7M824.5 335.1v.6"/>
<path d="M824.6 328.1l-.7 .3M824.6 324.9l-.3 .1M824.6 325l-.2 .3M824.6 328.1l-.2 .1M824.6 324.1l-.3 .1M824.6 324.1l.4 .1M824.6 324.1h.1M824.6 328.6l-.1 .1M824.6 329.4l-.3 1.6M824.6 325.9l.6 .1M824.6 325.9l.1 .1M824.6 328.5l.1 .1"/>
<path d="M824.7 327.1l.2 .1M824.7 326l-.1 .5h.5M824.7 326v.2M824.7 326.2l-.2 .4M824.7 328.2h.2M824.7 328.4l.1 .1M824.8 330.9l-.5 .1M824.8 328.2l-.1 .1M824.8 328.5l-.2 .1M824.8 325.3h.1M824.9 323.7l.5 .3M824.9 323.7l-.3 .4"/>
<path d="M824.9 325.2l-.2 .1M824.9 335.1l-.1 .7M824.9 320.4v.7M824.9 327.9l-.3 .2M824.9 327.9l.2 .1M824.9 327.2l.5 .6M824.9 325l-.5 .3M824.9 325l.3 .1M824.9 324.1l.3 .3M824.9 325h-.3M824.9 327.2h.1M825 324.2h.1"/>
<path d="M825 324.2v.1M825 327.2l.4 .5M825 326.5v.7M825.1 328l-.3 .5M825.1 324.9h-.5M825.1 324.9l.3 .5M825.1 324.9l.3 .4M825.1 324.9l-.8 .2M825.1 325.1l.2 .2M825.1 326.5l-1.3-.2-.5 1.3M825.1 325.1l.1 .1M825.2 325.1v.1"/>
<path d="M825.2 335.1v.7M825.2 324.4h.1M825.2 325.2l.1 .1M825.2 326l.1 .2M825.3 320.4l-.1 .7M825.3 325.3v.2M825.3 325.3h.1M825.3 329.3l-.4 .1 .6 .1M825.3 329.2v.1M825.3 330.5l.1 .3M825.3 326.2l-.2 .3M825.3 325.6h-.2"/>
<path d="M825.3 325.4l.1 .2M825.3 326.2l.1 .1M825.3 330.8l-.5 .1M825.3 325.3l-.1 .2M825.3 326.2l-.7 .3M825.3 326.2h.1M825.3 325.5l.1 .1M825.4 327.7l-.3 .3M825.4 330.8h.1M825.4 327.8l-.5 .1M825.4 325.6v.2M825.4 325.8l-.1 .4"/>
<path d="M825.4 325.6l-.2 .4M825.4 330.8h-.1M825.4 330.8v.1M825.4 325.8l-.2 .2M825.4 326.3h.1M825.4 332.7h.1M825.4 324.3l-.2 .1M825.4 325.3l.1 .1M825.4 332.6v.3M825.4 330.9l.1 .6M825.4 325.4h.1M825.4 324.3l.3 .1-.1 .7"/>
<path d="M825.4 324.3h.1M825.4 324v.3M825.4 332h.1M825.4 332l-1.1 .3M825.5 329.5h.1M825.5 329.5l-.1 .4 .2-.2M825.5 325.4v.2M825.5 328.8h.1M825.5 328.8l-.2 .4M825.5 329.4v.1M825.5 325.5v.1M825.5 331.5h.1"/>
<path d="M825.5 325.6l.1 .2M825.5 335.1v.6M825.5 331.5l-.1 .5M825.5 332l-.1 .3v-.3M825.5 323.8l.2 .4M825.6 325.8v.2M825.6 325.8l.6 .2M825.6 326.2l-.1 .1M825.6 325.8l.1 .2M825.6 320.4v.7M825.6 326v.2M825.6 329.7h.1"/>
<path d="M825.6 329.7l-.3 .8M825.6 325.1l-.2 .3M825.6 325.1l-.1 .3M825.6 325.8h.1M825.7 329.1l-.2 .3v-.2M825.7 326.8l-.2 1.4M825.7 326.1l.4 .2M825.7 330.9l-.2 .6M825.8 331.3l.3 .6M825.8 331.3l-.3 .7M825.8 328l-.4 .3v.5M825.8 335l.1 .7"/>
<path d="M825.9 328.6l-.4 .2M825.9 328.6h.1M825.9 330.8l-.2 .1M825.9 328.6l-.3 1.1M825.9 326.9l-.4 .9M825.9 330.8v.1M825.9 330.9l.2 1M825.9 330.9h.1M825.9 330.9l.2 1.3-.3-.9M826 322.9l-.3 .7 .1 .8 .3-.5M826 322.9h.1M826 322.9a.72 .72 0 0 1 .9-.1 .72 .72 0 0 1 .3 .9"/>
<path d="M826 322.9l-.2-.1a.79 .79 0 0 0-.9 .9M826 320.5l-.1 .6M826 331.9l-.6 .1M826.1 323.9l.2 .4 .5-.2M826.1 323.9h.1M826.1 326.2l.1 .3M826.2 326.5v.2M826.2 328h.1M826.2 335l.1 .7M826.2 326.5h.1M826.2 326.7l.7 .8M826.2 326h.1"/>
<path d="M826.2 326l-.1 .2M826.2 326v.5M826.2 326.7l.1 .3M826.2 323.6l.3 .1M826.2 327.1v.9M826.2 328l-.3 .6M826.3 331.8l-.3 .1M826.3 331.8l1.2 .2M826.3 331.8l-.8 .2M826.3 327l-.1 .1M826.3 324.1h.1M826.3 320.5l-.1 .7"/>
<path d="M826.3 327h.1M826.3 327l.6 .5M826.3 323.7h.1M826.4 323.3h.2M826.4 323.3l-.3 .6M826.4 324h.1M826.5 334.9l.1 .7M826.5 325.8l-.3 .2M826.5 330.7l.1 .4h.5v-.4M826.6 323.3l.2-.2 .3 .5-.3 .5M826.7 330.1l-.2 .6M826.7 329.1l-.7 1v.8"/>
<path d="M826.7 323.8l.2 .1M826.7 320.6l-.2 .7M826.7 329.1v.6M826.7 329.1h.1M826.7 329.7v.4M826.7 329v.7M826.7 329h.1M826.7 325.7l-.2 .1M826.8 329l-.1 .1M826.8 329h.1M826.8 323.9h-.1M826.8 324.1v.8"/>
<path d="M826.8 324.1h.1M826.8 334.9l.2 .6M826.8 324.7v.2M826.8 324.7v.1M826.8 324.7h.1M826.9 324.6h.1M826.9 324.6l-.1 .1M826.9 324.6l.4 .7M827 330.5l.1 .2M827 327.1v.1M827 320.7l-.2 .6M827 325.6h.2"/>
<path d="M827 325.6h.1M827 325.6l-.3 .1M827.1 327.9l-.9 .1M827.1 327.9l-.4 1.1M827.1 327.9h.1M827.1 334.8l.2 .6M827.2 325.6h.1M827.2 327.5h-.3M827.2 327.1h-.3M827.2 325.6l1.1 .4M827.2 325.6l-1 .4M827.2 323.7l-.3 .9"/>
<path d="M827.2 323.7h.1M827.2 323.7l.9 1M827.2 327.4h-.1M827.3 325.6l.9 .4M827.3 325.6h.1M827.3 325.6l.5 .2v.7a.34 .34 0 0 1-.5 .3 .34 .34 0 0 1 0-.6 .49 .49 0 0 0-.4-.6 .49 .49 0 0 0-.5 .5l-.2 .4M827.3 325.3l-.3 .3M827.3 325.3h.1M827.3 320.8l-.1 .6M827.4 334.7l.2 .6M827.4 332.3l-2 .6M827.4 332.3l-2 .6-1.1-.4"/>
<path d="M827.5 332l-2.1 .6M827.5 332l-.1 .3M827.5 325.3h-.2M827.5 328.9h.1M827.5 328.9l-.8 .1M827.5 328.9l-.5 1.6M827.6 327.2l-.5 .7M827.6 327.2h.1M827.6 327.2l-.4 .3M827.7 327.1l.3-.1-.1 1.7M827.7 327.1l-.1 .1M827.7 320.9l-.2 .6"/>
<path d="M827.7 334.6l.3 .6M827.8 325.8a.51 .51 0 0 1 .5 .5 .51 .51 0 0 1-.5 .5l-.1 .3M827.8 326.7l-.1 .4M827.8 327l-.9 .5M827.8 324.6l.3 .1M827.9 328.9a2 2 0 0 0-.1 2.5h.1M827.9 328.8l-.4 .1M827.9 330.2l.2 .4M827.9 328.8h.1M827.9 331.3v.1a.4 .4 0 0 0-.1 .5 .4 .4 0 0 0 .5 .1 .4 .4 0 0 0 .2-.5M827.9 328.7v.1M828 321l-.2 .6"/>
<path d="M828 334.4l.3 .7M828.1 330.8l-.2 .5M828.1 324.7h.1M828.1 324.7l.3 .3M828.1 324.7l.2 .3M828.2 330l-.3 .2M828.2 330l-.1 .8M828.2 326h.1M828.3 326l-.5 1M828.3 326.2l.9 .7M828.3 325l-.8 .3M828.3 327.7v.6"/>
<path d="M828.3 334.3l.3 .6M828.4 321.1l-.3 .7M828.4 325h-.1M828.4 325l-.9 .3M828.4 325h.5M828.5 331.5v.1M828.5 331.5h.1M828.5 331.5h1.1M828.6 334.1l.3 .6M828.7 321.3l-.3 .6M828.7 326.9l-.8 .1M828.8 331.1l.6 .4"/>
<path d="M828.9 334l.4 .5M828.9 325h.1M828.9 325l-.7 1M829 325l-1.7 .3M829 321.5l-.4 .6M829.1 333.8l.4 .5M829.2 329.9l.8 .9M829.2 326.9l-1 1.7-.4 1.7 .1-.1M829.2 326.9h.1M829.3 325l-.2 .1a.89 .89 0 0 0-.3 1.1 .89 .89 0 0 0 .9 .6M829.3 325l.7 .2M829.3 325h-.4"/>
<path d="M829.3 325l.6 .2M829.3 325h.1M829.3 321.7l-.4 .5M829.3 329l-.8 2.5M829.3 328.9h.1M829.3 328.9l-1.1 1.1M829.4 333.6l.4 .5M829.4 326.9l-.2 1.1M829.5 330.4l.3 .8 .4 .3M829.6 321.9l-.4 .5M829.7 333.4l.4 .5M829.7 326.8l-.5 .1"/>
<path d="M829.7 326.8h.1M829.8 328.8l-.5 .1M829.8 325.5l-.3 .2M829.9 322.1l-.5 .5M829.9 333.2l.5 .5M829.9 325.2a.56 .56 0 0 1 .8 .2 .56 .56 0 0 1-.2 .7l-.8 .7M830 325.2a.52 .52 0 0 1 .7 .1 .52 .52 0 0 1 0 .7v.2a10.6 10.6 0 0 1 0 4.9l.2 .4M830.1 322.3l-.4 .5M830.1 332.9l.5 .5M830.4 332.7l.5 .4M830.4 322.6l-.4 .5M830.6 332.5l.5 .4"/>
<path d="M830.6 327.1l.1 3.3M830.7 326l.3 2-.3 2.4M830.7 322.8l-.5 .5M830.7 330.4l.2 1.1M830.8 332.2l.5 .4M830.9 323.1l-.5 .4M830.9 331.5h-1.3M830.9 331.9l.6 .4M831.1 331.6l.6 .4M831.1 323.3l-.5 .5M831.3 331.4l.6 .3M831.3 323.6l-.5 .4"/>
<path d="M831.4 331.1l.6 .3M831.5 323.9l-.5 .4M831.6 330.8l.6 .2M831.7 330.5l.6 .2M831.7 324.2l-.6 .4M831.8 330.2l.6 .2M831.9 329.8l.6 .2M831.9 324.6l-.6 .3M831.9 329.5l.7 .2M832 329.2l.7 .1M832 328.9l.7 .1M832.1 324.9l-.6 .2"/>
<path d="M832.1 328.3h.7M832.1 328h.7M832.1 328.6h.7M832.2 325.2l-.6 .2M832.3 325.5l-.6 .3M832.4 325.9l-.6 .2M832.5 326.2l-.6 .2M832.6 326.6l-.6 .1M832.7 326.9l-.7 .1M832.7 327.3h-.7M832.8 327.6l-.7 .1"/>
</g>
<!-- layer: G-ANNO-TTLB -->
<g fill="#fff" stroke="#fff" stroke-width=".38">
<path d="M806.7 333.4l30.7 4.3-5.7-4.3zM806.7 333.4l30.7 4.3h-30.7z"/>
<path d="M831.7 318.9h5.7l-5.7 14.5zM837.4 318.9l-5.7 14.5 5.7 4.3z"/>
</g>
<path d="M806.7 333.4h25v-14.5h5.7v18.8h-30.7z" fill="none" stroke="#fff" stroke-width=".38"/>
<!-- layer: A-ANNO-SYMB -->
<path d="M688.3 298.3h50v2.5h-50zM688.3 299.5h10M713.3 299.5h25" fill="none" stroke="#000" stroke-width=".38"/>
<text font-size="13.4" x="790.7" y="563.2">A743</text>
<g font-size="5.2">
<text x="116" y="282.3">1 x PANNELLO POSTERIORE</text>
<text x="271.7" y="282.3">1 x PANNELLI POSTERIORI</text>
<text x="444.4" y="282.8">2 x ANTE PIU STRETTE</text>
<text x="558.1" y="282">2 x ANTA PIU LARGA</text>
<text x="688.2" y="282">3 x MANIGLIA</text>
<text x="116.2" y="288.6">PIU STRETTO</text>
<text x="271.9" y="288.6">PIU LARGO</text>
<text x="688.2" y="288.3">SCALA 1:1</text>
<text x="324.4" y="415.9">3 x PIANI MOBILI</text>
<text x="116" y="423.7">1 x BASE</text>
<text x="116.4" y="513.6">2 x ZOCCOLI</text>
<text x="324.1" y="513.6">1 x BASTONE</text>
<text x="458.3" y="546.3">1 x PANNELLO INTERMEZZO</text>
<text x="634.9" y="554">2 x PANNELLI LATERALI</text>
</g>
<g font-size="5">
<text x="142.1" y="74">600</text>
<text x="307.3" y="72.9">780</text>
<text x="459" y="73.2">373</text>
<text x="583.8" y="72.8">596</text>
<text x="702.3" y="89.3">34</text>
<text x="729.3" y="110.5" transform="rotate(-90 729.3 110.5)">10</text>
<text x="104.2" y="178.7" transform="rotate(-90 104.2 178.7)">1720</text>
<text x="259.2" y="177.7" transform="rotate(-90 259.2 177.7)">1720</text>
<text x="431.7" y="178.7" transform="rotate(-90 431.7 178.7)">1740</text>
<text x="545" y="178.7" transform="rotate(-90 545 178.7)">1740</text>
<text x="674.8" y="174.6" transform="rotate(-90 674.8 174.6)">136</text>
<text x="97.8" y="262.7" transform="rotate(-90 97.8 262.7)">10</text>
<text x="253.4" y="262.7" transform="rotate(-90 253.4 262.7)">10</text>
<text x="425.1" y="264" transform="rotate(-90 425.1 264)">15</text>
<text x="538.9" y="264" transform="rotate(-90 538.9 264)">15</text>
<text x="674.8" y="268.4" transform="rotate(-90 674.8 268.4)">12</text>
<text x="178.5" y="336.7">1360</text>
<text x="349.1" y="336.9">580</text>
<text x="479.6" y="338.4">485</text>
<text x="655" y="336.7">495</text>
<text x="790.3" y="354.6">MONTERREY</text>
<text x="795.5" y="360.6">SIMPLEX</text>
<text x="795.4" y="366.7">CAMERA</text>
<text x="311.4" y="374.9" transform="rotate(-90 311.4 374.9)">418</text>
<text x="103" y="378.8" transform="rotate(-90 103 378.8)">495</text>
<text x="305.5" y="395.5" transform="rotate(-90 305.5 395.5)">20</text>
<text x="97" y="403.3" transform="rotate(-90 97 403.3)">20</text>
<text x="446.2" y="440.7" transform="rotate(-90 446.2 440.7)">1700</text>
<text x="621.3" y="446.2" transform="rotate(-90 621.3 446.2)">1810</text>
<text x="96.8" y="478.8" transform="rotate(-90 96.8 478.8)">70</text>
<text x="305" y="481.1" transform="rotate(-90 305 481.1)">25</text>
<text x="96.8" y="493.2" transform="rotate(-90 96.8 493.2)">20</text>
<text x="305.3" y="493.7" transform="rotate(-90 305.3 493.7)">18</text>
<text x="440.2" y="523.8" transform="rotate(-90 440.2 523.8)">20</text>
</g>
<g font-size="2.5">
<text x="51.3" y="8.2">1</text>
<text x="106" y="8.2">2</text>
<text x="156" y="8.2">3</text>
<text x="206" y="8.2">4</text>
<text x="256" y="8.2">5</text>
<text x="306" y="8.2">6</text>
<text x="356" y="8.2">7</text>
<text x="406" y="8.2">8</text>
<text x="456" y="8.2">9</text>
<text x="505.3" y="8.2">10</text>
<text x="555.3" y="8.2">11</text>
<text x="605.3" y="8.2">12</text>
<text x="655.3" y="8.2">13</text>
<text x="705.3" y="8.2">14</text>
<text x="755.3" y="8.2">15</text>
<text x="804.2" y="8.2">16</text>
<text x="23" y="44.3">A</text>
<text x="832.8" y="46.6">A</text>
<text x="23" y="109.3">B</text>
<text x="832.8" y="109.3">B</text>
<text x="22.9" y="159.3">C</text>
<text x="832.8" y="159.3">C</text>
<text x="22.9" y="209.3">D</text>
<text x="832.8" y="209.3">D</text>
<text x="23" y="259.3">E</text>
<text x="832.8" y="259.3">E</text>
<text x="687.6" y="297.2">0</text>
<text x="697.6" y="297.2">1</text>
<text x="711.6" y="297.4">2.5</text>
<text x="737.7" y="297.2">5</text>
<text x="740.1" y="300.4">cm</text>
<text x="23" y="309.3">F</text>
<text x="832.9" y="309.3">F</text>
<text x="782.5" y="326.3">POLITECNICO DI MILANO</text>
<text x="782.6" y="329.3">SCUOLA DEL DESIGN</text>
<text x="782.6" y="332.4">C.L. DESIGN DEGLI INTERNI</text>
<text x="782.7" y="336.2">PROGETTO:</text>
<text x="22.8" y="359.3">G</text>
<text x="832.7" y="359.3">G</text>
<text x="782.7" y="386.2">CORSO:</text>
<text x="793" y="388.1">STRUMENTI E METODI</text>
<text x="796.8" y="391.1">DEL PROGETTO</text>
<text x="782.7" y="402.8">DOCENTE:</text>
<text x="22.9" y="409.3">H</text>
<text x="795.2" y="409.3">MARCO FERRARA</text>
<text x="832.8" y="409.3">H</text>
<text x="782.7" y="419.5">STUDENTI:</text>
<text x="798.6" y="424.4">BAI XIAOMAN</text>
<text x="782.7" y="436.2">OGGETTO:</text>
<text x="791.5" y="439.1">GUARDAROBA DOMBAS</text>
<text x="800.3" y="442.1">502.701.36</text>
<text x="802.1" y="445.2">ABACO</text>
<text x="782.7" y="452.8">NOTE:</text>
<text x="23.1" y="459.3">J</text>
<text x="806.1" y="459.3">-</text>
<text x="833" y="459.3">J</text>
<text x="782.7" y="469.5">NOME FILE:</text>
<text x="790.8" y="475.5">DOMBAS_502-701-36.dwg</text>
<text x="782.6" y="486.8">VERS</text>
<text x="822.2" y="486.8">DATA</text>
<text x="23" y="509.3">K</text>
<text x="832.8" y="509.3">K</text>
<text x="782.7" y="531.8">A</text>
<text x="816.3" y="531.8">2017.05.23</text>
<text x="782.7" y="536.3">TAVOLA NO.:</text>
<text x="817.5" y="536.3">17 DI</text>
<text x="826" y="536.3">18</text>
<text x="23.1" y="559.3">L</text>
<text x="833" y="559.3">L</text>
<text x="782.6" y="581.8">REV:</text>
<text x="782.7" y="578.8">DATA:</text>
<text x="792.7" y="581.8">A</text>
<text x="792.7" y="578.7">2017/05/21</text>
<text x="807.6" y="578.8">SCALA:1:10&amp;1:1</text>
<text x="807.6" y="581.8">FORMATO:</text>
<text x="824.1" y="581.8">A1</text>
<text x="20.2" y="583.6" transform="rotate(-90 20.2 583.6)">DIRECTORY: C:\USERS\XIAO\DESKTOP\MO-S_1_CAMERA\DOMBAS_502-701-36.DWG | PLOTTED ON: 2017/7/2 12:53:07 | BY USER: XIAO</text>
<text x="49.5" y="586.8">1</text>
<text x="106" y="586.8">2</text>
<text x="156" y="586.8">3</text>
<text x="206" y="586.8">4</text>
<text x="256" y="586.8">5</text>
<text x="306" y="586.8">6</text>
<text x="356" y="586.8">7</text>
<text x="406" y="586.8">8</text>
<text x="456" y="586.8">9</text>
<text x="505.3" y="586.8">10</text>
<text x="555.3" y="586.8">11</text>
<text x="605.3" y="586.8">12</text>
<text x="655.3" y="586.8">13</text>
<text x="705.3" y="586.8">14</text>
<text x="755.3" y="586.8">15</text>
<text x="782.2" y="585.9">0</text>
<text x="792.2" y="585.9">10cm</text>
<text x="807.2" y="585.9">25cm</text>
<text x="825" y="585.9">50cm</text>
</g>
</svg>
